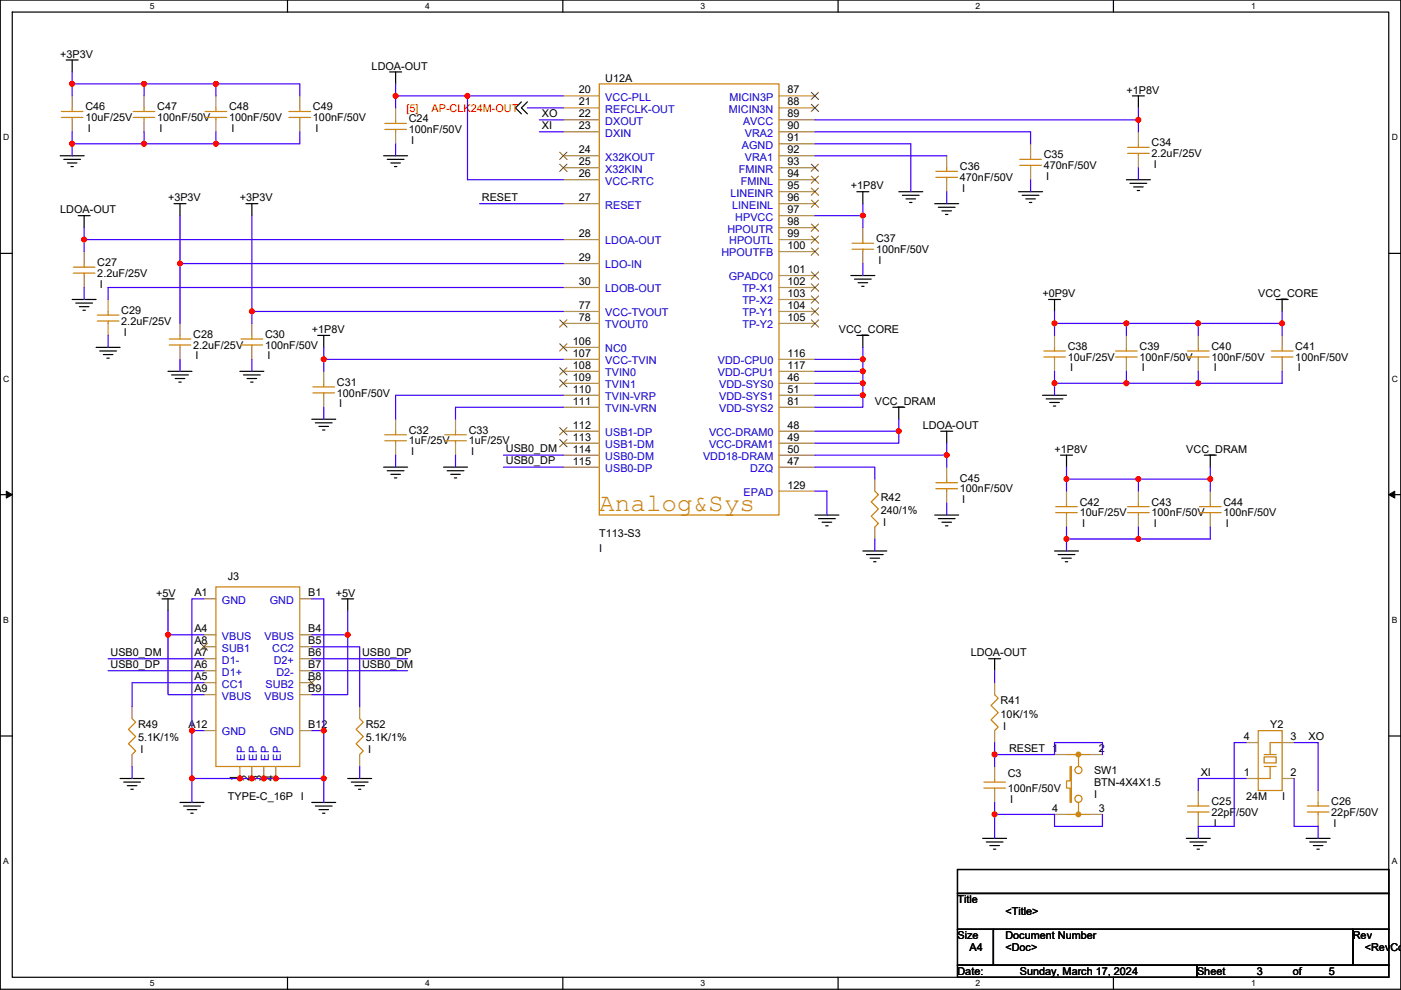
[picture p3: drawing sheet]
<svg xmlns="http://www.w3.org/2000/svg" width="297mm" height="210mm" viewBox="0 0 297 210" stroke-linecap="round" stroke-linejoin="round" font-family="sans-serif">
<path d="M.1 0h296.9v209.8h-296.9zM2.6 2.6h291.8v204.7h-291.8z" fill="none" stroke="#000" stroke-width=".25"/>
<g fill="#fff">
<path d="M31.8 .3h1v2h-1z"/>
<path d="M31.8 207.5h1v2.1h-1z"/>
</g>
<path d="M61 0v2.6M61 207.3v2.5" fill="none" stroke="#000" stroke-width=".25"/>
<g fill="#fff">
<path d="M90.1 .3h1v2h-1z"/>
<path d="M90.1 207.5h1v2.1h-1z"/>
</g>
<path d="M119.3 0v2.6M119.3 207.3v2.5" fill="none" stroke="#000" stroke-width=".25"/>
<g fill="#fff">
<path d="M148.5 .3h1v2h-1z"/>
<path d="M148.5 207.5h1v2.1h-1z"/>
</g>
<path d="M177.7 0v2.6M177.7 207.3v2.5" fill="none" stroke="#000" stroke-width=".25"/>
<g fill="#fff">
<path d="M206.9 .3h1v2h-1z"/>
<path d="M206.9 207.5h1v2.1h-1z"/>
</g>
<path d="M236.1 0v2.6M236.1 207.3v2.5" fill="none" stroke="#000" stroke-width=".25"/>
<g fill="#fff">
<path d="M265.2 .3h1v2h-1z"/>
<path d="M265.2 207.5h1v2.1h-1z"/>
<path d="M.7 28.2h1.3v2h-1.3z"/>
<path d="M295.1 28.2h1.3v2h-1.3z"/>
<path d="M.7 79.3h1.3v2.1h-1.3z"/>
<path d="M295.1 79.3h1.3v2.1h-1.3z"/>
</g>
<path d="M.1 53.7h2.5M294.4 53.7h2.6" fill="none" stroke="#000" stroke-width=".25"/>
<g fill="#fff">
<path d="M.7 130.5h1.2v2h-1.2z"/>
<path d="M295.1 130.5h1.2v2h-1.2z"/>
</g>
<path d="M.1 104.9h2.5M294.4 104.9h2.6" fill="none" stroke="#000" stroke-width=".25"/>
<path d="M1.3 104.2l1.3 .7-1.3 .7zM294.4 104.9l1.3-.7v1.4z" fill="#000" stroke="#000" stroke-width=".21"/>
<g fill="#fff">
<path d="M.7 181.7h1.2v2h-1.2z"/>
<path d="M295.1 181.7h1.2v2h-1.2z"/>
</g>
<g fill="none" stroke="#000" stroke-width=".25">
<path d="M14 12.7h2.6M15.3 12.7v2.6M82.6 15.3h2.6M83.9 15.3v2.5M12.8 33h5M13.5 33.8h3.6M14.3 34.6h2M15 35.3h.6M81.3 33h5.1M82.1 33.8h3.6M82.9 34.6h2M83.6 35.3h.5"/>
<path d="M110.6 21.6l-1.3 1.3 1.3 1.3M111.8 21.6l-1.2 1.3 1.2 1.3M238.8 38.1h5.1M239.6 38.9h3.5M240.1 20.3h2.5M240.3 39.6h2.1M241.4 20.3v2.6M16.6 45.7h2.5M17.8 45.7v2.6M36.9 43.2h2.5M38.2 43.2v2.5M52.1 43.2h2.6"/>
<path d="M53.4 43.2v2.5M180.4 58.4h5.1M181.2 59.2h3.5M181.7 40.7h2.5M181.9 60h2.1M182.9 40.7v2.5M190.6 40.7h5M191.3 41.4h3.6M192.1 42.2h2M192.8 42.9h.6M198.2 43.2h5.1M198.9 44h3.6"/>
<path d="M199.7 44.7h2M200.5 45.5h.5M216 40.7h5M216.7 41.4h3.6M217.5 42.2h2M218.2 42.9h.6M241.1 40.4h.5M15.3 63.5h5.1M16.1 64.3h3.5M16.8 65h2.1M17.6 65.8h.5M20.4 73.7h5.1"/>
<path d="M21.1 74.4h3.6M21.9 75.2h2M22.7 76h.5M35.6 78.8h5.1M36.4 79.5h3.5M50.9 78.8h5M51.6 79.5h3.6M67.4 71.1h2.5M68.6 71.1v2.6M181.7 71.1h2.5M182.7 60.7h.5M182.9 71.1v2.6"/>
<path d="M222.3 63.5h2.6M223.6 63.5v2.6M270.6 63.5h2.5M271.8 63.5v2.6M37.1 80.3h2.1M37.9 81h.5M52.4 80.3h2M53.1 81h.6M66.1 88.9h5.1M66.9 89.7h3.5M67.6 90.4h2.1M68.4 91.2h.5"/>
<path d="M81.3 99.1h5.1M82.1 99.8h3.6M94 99.1h5.1M94.8 99.8h3.6M189.3 86.4h2.5M190.6 86.4v2.5M199.5 91.5h2.5M200.7 91.5v2.5M221 83.8h5.1M221.8 84.6h3.6M222.6 85.4h2M223.3 86.1h.5"/>
<path d="M224.9 96.5h2.5M226.1 96.5v2.6M255.3 96.5h2.6M256.6 96.5v2.6M82.9 100.6h2M83.6 101.4h.5M95.6 100.6h2M96.3 101.4h.5M172.8 109.2h5.1M173.5 110h3.6M174.3 110.8h2M175.1 111.5h.5"/>
<path d="M182.9 116.9h5.1M183.7 117.6h3.6M184.5 118.4h2M185.2 119.1h.5M198.2 109.2h5.1M198.9 110h3.6M199.7 110.8h2M200.5 111.5h.5M223.6 116.9h5.1M224.3 117.6h3.6M225.1 118.4h2M225.9 119.1h.5"/>
<path d="M34.4 127h2.5M35.6 127v2.6M72.5 127h2.5M73.7 127v2.6M209.6 139.7h2.6M210.9 139.7v2.6M.1 156.1h2.5M294.4 156.1h2.6M25.5 165.1h5M26.2 165.9h3.6M27 166.6h2M27.7 167.4h.6"/>
<path d="M38.2 170.2h5M38.9 171h3.6M39.7 171.7h2M40.4 172.5h.6M66.1 170.2h5.1M66.9 171h3.5M67.6 171.7h2.1M68.4 172.5h.5M73.7 165.1h5.1M74.5 165.9h3.5M75.2 166.6h2.1M76 167.4h.5"/>
<path d="M208.3 177.8h5.1M209.1 178.6h3.6M209.9 179.3h2M251.5 177.8h5.1M252.3 178.6h3.5M253 179.3h2.1M276.9 177.8h5.1M277.7 178.6h3.5M278.4 179.3h2.1M203 184.4h91.4v5.1h-91.4zM203 189.5h91.4v7.6h-91.4zM203 197.1h7.6v7.6h-7.6z"/>
<path d="M210.6 180.1h.5M210.6 197.1h76.2v7.6h-76.2zM253.8 180.1h.5M279.2 180.1h.5M286.8 197.1h7.6v7.6h-7.6zM203 204.7h50.8v2.6h-50.8zM253.8 204.7h40.6v2.6h-40.6z"/>
</g>
<g fill="none" stroke="#cc8006" stroke-width=".25">
<path d="M127.1 17.8h38.1v91.4h-38.1zM13 23.6h4.6M13 24.9h4.6M15.3 24.9v.5M15.3 22.9v.7M28.3 23.6h4.5M28.3 24.9h4.5M30.5 24.9v.5M30.5 22.9v.7M43.5 23.6h4.6M43.5 24.9h4.6M45.8 24.9v.5"/>
<path d="M45.8 22.9v.7M61.3 23.6h4.5M61.3 24.9h4.5M63.6 24.9v.5M63.6 22.9v.7M81.6 26.2h4.6M81.6 27.5h4.6M83.9 27.5v.5M83.9 25.4v.8M198.4 36.3h4.6M198.4 37.6h4.6M200.7 37.6v.5"/>
<path d="M200.7 35.6v.7M216.2 33.8h4.6M216.2 35.1h4.6M218.5 35.1v.5M218.5 33v.8M239.1 31.3h4.5M239.1 32.5h4.5M241.4 32.5v.5M241.4 30.5v.8M15.6 56.7h4.5M15.6 57.9h4.5M17.8 57.9v.5"/>
<path d="M17.8 55.9v.8M180.7 51.6h4.5M180.7 52.9h4.5M182.9 52.9v.5M182.9 50.8v.8M20.6 66.8h4.6M20.6 68.1h4.6M22.9 68.1v.5M22.9 66.1v.7M35.9 71.9h4.5M35.9 73.2h4.5M38.2 73.2v.5"/>
<path d="M38.2 71.1v.8M51.1 71.9h4.6M51.1 73.2h4.6M53.4 73.2v.5M53.4 71.1v.8M221.3 74.4h4.6M221.3 75.7h4.6M223.6 75.7v.5M223.6 73.7v.7M236.5 74.4h4.6M236.5 75.7h4.6M238.8 75.7v.5"/>
<path d="M238.8 73.7v.7M251.8 74.4h4.5M251.8 75.7h4.5M254.1 75.7v.5M254.1 73.7v.7M269.6 74.4h4.5M269.6 75.7h4.5M271.8 75.7v.5M271.8 73.7v.7M66.4 82.1h4.5M66.4 83.3h4.5M68.6 83.3v.5"/>
<path d="M68.6 81.3v.8M81.6 92.2h4.6M81.6 93.5h4.6M83.9 93.5v.5M83.9 91.5v.7M94.3 92.2h4.6M94.3 93.5h4.6M96.6 93.5v.5M96.6 91.5v.7M185.5 104.2l.7 .7-1.5 1.5 1.5 1.6-1.5 1.5 1.5 1.5-.7 .8M198.4 102.4h4.6M198.4 103.7h4.6"/>
<path d="M200.7 103.7v.5M200.7 101.6v.8M223.8 107.5h4.6M223.8 108.7h4.6M226.1 108.7v.5M226.1 106.7v.8M239.1 107.5h4.5M239.1 108.7h4.5M241.4 108.7v.5M241.4 106.7v.8M254.3 107.5h4.6M254.3 108.7h4.6"/>
<path d="M256.6 108.7v.5M256.6 106.7v.8M45.8 124.5h17.8v38.1h-17.8zM28 152.4l.8 .8-1.6 1.5 1.6 1.5-1.6 1.6 1.6 1.5-.8 .7M76.3 152.4l.7 .8-1.5 1.5 1.5 1.5-1.5 1.6 1.5 1.5-.7 .7M210.9 147.3l.7 .8-1.5 1.5 1.5 1.6-1.5 1.5 1.5 1.5-.7 .8M266.8 155h5v12.7h-5zM271.8 157.5h-2.5v2.5M208.6 165.9h4.6M208.6 167.2h4.6M210.9 167.2v.5M210.9 165.1v.8"/>
<path d="M226.1 160h5.1M226.1 172.7h5.1M226.9 162.6h.2v7.6h-.2v-3h-.8v-1.6h.8zM228.7 160v2.6M228.7 170.2v2.5M251.8 171h4.5M251.8 172.2h4.5M254.1 172.2v.5M254.1 170.2v.8M268 160.5h2.6v1.3h-2.6zM268 160h2.6M268 162.6h2.6"/>
<path d="M269.3 162.6v2.5h-2.5M277.2 171h4.5M277.2 172.2h4.5M279.5 172.2v.5M279.5 170.2v.8"/>
<circle cx="228.6" cy="169.4" r=".76"/>
<circle cx="228.6" cy="163.3" r=".76"/>
</g>
<g fill="none" stroke="#a84" stroke-width=".25">
<path d="M15.3 25.4v2.6M15.3 20.3v2.6M30.5 25.4v2.6M30.5 20.3v2.6M45.8 25.4v2.6M45.8 20.3v2.6M63.6 25.4v2.6M63.6 20.3v2.6M83.9 28v2.5M83.9 22.9v2.5M119.4 20.3h7.7M119.4 22.9h7.7"/>
<path d="M119.4 25.4h7.7M119.4 28h7.7M119.4 33h7.7M119.4 35.6h7.7M119.4 38.1h7.7M165.2 20.3h7.6M165.2 22.9h7.6M165.2 25.4h7.6M165.2 28h7.6M165.2 30.5h7.6M165.2 33h7.6M165.2 35.6h7.6"/>
<path d="M165.2 38.1h7.6M200.7 38.1v2.6M200.7 33v2.6M218.5 35.6v2.5M218.5 30.5v2.5M241.4 33v2.6M241.4 28v2.5M17.8 58.4v2.6M17.8 53.4v2.5M119.4 43.2h7.7M119.4 50.8h7.7M119.4 55.9h7.7"/>
<path d="M165.2 40.7h7.6M165.2 43.2h7.6M165.2 45.7h7.6M165.2 48.3h7.6M165.2 50.8h7.6M165.2 53.4h7.6M165.2 58.4h7.6M182.9 53.4v2.5M182.9 48.3v2.5M22.9 68.6v2.5M22.9 63.5v2.6M38.2 73.7v2.5"/>
<path d="M38.2 68.6v2.5M53.4 73.7v2.5M53.4 68.6v2.5M68.6 78.8v2.5M119.4 61h7.7M119.4 66.1h7.7M119.4 68.6h7.7M119.4 73.7h7.7M119.4 76.2h7.7M119.4 78.8h7.7M165.2 61h7.6M165.2 63.5h7.6"/>
<path d="M165.2 66.1h7.6M165.2 68.6h7.6M165.2 76.2h7.6M165.2 78.8h7.6M223.6 76.2v2.6M223.6 71.1v2.6M238.8 76.2v2.6M238.8 71.1v2.6M254.1 76.2v2.6M254.1 71.1v2.6M271.8 76.2v2.6M271.8 71.1v2.6"/>
<path d="M68.6 83.8v2.6M83.9 94v2.5M83.9 88.9v2.6M96.6 94v2.5M96.6 88.9v2.6M119.4 81.3h7.7M119.4 83.8h7.7M119.4 86.4h7.7M119.4 91.5h7.7M119.4 94h7.7M119.4 96.5h7.7M119.4 99.1h7.7"/>
<path d="M165.2 81.3h7.6M165.2 83.8h7.6M165.2 86.4h7.6M165.2 91.5h7.6M165.2 94h7.6M165.2 96.5h7.6M165.2 99.1h7.6M200.7 99.1v2.5M165.2 104.2h7.6M185.5 101.6v2.6M185.5 111.8v2.5M200.7 104.2v2.5"/>
<path d="M226.1 109.2v2.6M226.1 104.2v2.5M241.4 109.2v2.6M241.4 104.2v2.5M256.6 109.2v2.6M256.6 104.2v2.5M43.2 127h2.6M43.2 134.6h2.6M43.2 139.7h2.6M43.2 137.2h2.6M63.6 137.2h2.5M63.6 139.7h2.5"/>
<path d="M63.6 134.6h2.5M63.6 127h2.5M28 149.9v2.5M43.2 144.8h2.6M43.2 142.3h2.6M43.2 147.3h2.6M43.2 155h2.6M63.6 155h2.5M63.6 147.3h2.5M63.6 142.3h2.5M63.6 144.8h2.5M76.3 149.9v2.5"/>
<path d="M210.9 144.8v2.5M210.9 155v2.5M264.2 157.5h2.6M271.8 157.5h2.6M28 160v2.6M50.9 162.6v2.5M53.4 162.6v2.5M55.9 162.6v2.5M58.5 162.6v2.5M76.3 160v2.6M210.9 167.7v2.5M210.9 162.6v2.5"/>
<path d="M223.6 160h2.5M223.6 172.7h2.5M231.2 160h2.5M231.2 172.7h2.5M254.1 172.7v2.6M254.1 167.7v2.5M264.2 165.1h2.6M271.8 165.1h2.6M279.5 172.7v2.6M279.5 167.7v2.5"/>
</g>
<g fill="#cc8006" stroke="#cc8006" stroke-width=".25">
<circle cx="228.6" cy="172.7" r=".5"/>
<circle cx="228.6" cy="160" r=".5"/>
</g>
<g fill="none" stroke="#804000" stroke-width=".21">
<path d="M172 19.6l1.6 1.5M173.5 19.6l-1.5 1.5M118.7 32.3l1.5 1.5M118.7 34.8l1.5 1.6M120.2 32.3l-1.5 1.5M120.2 34.8l-1.5 1.6M172 22.1l1.6 1.6M172 34.8l1.6 1.6M172 37.4l1.6 1.5M172 39.9l1.6 1.5M173.5 22.1l-1.5 1.6M173.5 34.8l-1.5 1.6"/>
<path d="M173.5 37.4l-1.5 1.5M173.5 39.9l-1.5 1.5M172 42.4l1.6 1.6M172 47.5l1.6 1.6M172 50.1l1.6 1.5M172 52.6l1.6 1.5M172 57.7l1.6 1.5M173.5 42.4l-1.5 1.6M173.5 47.5l-1.5 1.6M173.5 50.1l-1.5 1.5M173.5 52.6l-1.5 1.5M173.5 57.7l-1.5 1.5"/>
<path d="M118.7 67.8l1.5 1.6M118.7 72.9l1.5 1.6M118.7 78l1.5 1.5M120.2 67.8l-1.5 1.6M120.2 72.9l-1.5 1.6M120.2 78l-1.5 1.5M172 60.2l1.6 1.6M172 62.8l1.6 1.5M172 65.3l1.6 1.5M172 67.8l1.6 1.6M173.5 60.2l-1.5 1.6M173.5 62.8l-1.5 1.5"/>
<path d="M173.5 65.3l-1.5 1.5M173.5 67.8l-1.5 1.6M118.7 80.5l1.5 1.6M118.7 90.7l1.5 1.5M118.7 93.2l1.5 1.6M120.2 80.5l-1.5 1.6M120.2 90.7l-1.5 1.5M120.2 93.2l-1.5 1.6M42.5 136.4l1.5 1.6M44 136.4l-1.5 1.6M65.3 144l1.6 1.6M66.9 144l-1.6 1.6"/>
</g>
<g fill="none" stroke="#4200ff" stroke-width=".25">
<path d="M15.3 15.3v2.5h15.2M15.3 17.8v2.5M45.8 17.8h-15.3v2.5M83.9 17.8v2.5M15.3 30.5h15.2M15.3 30.5v2.5M15.3 28v2.5M30.5 30.5h15.3M30.5 28v2.5M45.8 28v2.5M63.6 28v2.5h-17.8M63.6 20.3v-2.5h-17.8v2.5"/>
<path d="M83.9 20.3v2.6M83.9 30.5v2.5M83.9 20.3h15.2M99.1 20.3v17.8h20.3M99.1 20.3h20.3M111.8 22.9h7.6M114.4 25.4h5M114.4 28h5M172.8 25.4h68.6M172.8 33h27.9M172.8 28h45.7v2.5M172.8 30.5h20.3v10.2"/>
<path d="M218.5 38.1v2.6M241.4 22.9v5.1M241.4 35.6v2.5M17.8 48.3v2.5M17.8 50.8v2.6M17.8 50.8h101.6M38.2 55.9h81.2M38.2 45.7v10.2M38.2 55.9v12.7M53.4 45.7v20.4M101.7 43.2h17.7M182.9 45.7v2.6"/>
<path d="M182.9 55.9v2.5M182.9 43.2v2.5h-10.1M200.7 40.7v2.5M17.8 61v2.5M22.9 71.1v2.6M38.2 76.2v2.6M53.4 66.1v2.5M53.4 76.2v2.6M53.4 66.1h66M68.6 73.7v2.5M68.6 76.2v2.6M68.6 76.2h50.8"/>
<path d="M119.4 61h-96.5v2.5M172.8 76.2h10.1M172.8 78.8h10.1M182.9 73.7v2.5M182.9 76.2v2.6M182.9 78.8v2.5h-10.1M223.6 66.1v2.5M223.6 68.6v2.5M223.6 78.8v2.5M223.6 68.6h15.2M238.8 68.6v2.5M238.8 78.8v2.5"/>
<path d="M238.8 68.6h15.3M254.1 68.6v2.5M254.1 78.8v2.5M254.1 68.6h17.7M271.8 66.1v2.5M271.8 68.6v2.5M271.8 78.8v2.5h-17.7M68.6 86.4v2.5M83.9 96.5v2.6M96.6 96.5v2.6M106.7 96.5h12.7M106.7 99.1h12.7"/>
<path d="M119.4 83.8h-35.5v5.1M119.4 86.4h-22.8v2.5M172.8 83.8h10.1M172.8 91.5h17.8M172.8 99.1h12.7v2.5M172.8 96.5h27.9M182.9 81.3v2.5M182.9 83.8v2.6h-10.1M190.6 88.9v2.6M190.6 91.5v2.5h-17.8M200.7 96.5v2.6M200.7 94v2.5"/>
<path d="M223.6 81.3v2.5M223.6 81.3h15.2M226.1 99.1v2.5M238.8 81.3h15.3M256.6 99.1v2.5M172.8 104.2h2.5v5M185.5 114.3v2.6M200.7 106.7v2.5M226.1 114.3v2.6M226.1 111.8v2.5M226.1 101.6h15.3M226.1 101.6v2.6"/>
<path d="M226.1 114.3h15.3M241.4 111.8v2.5M241.4 101.6v2.6M241.4 101.6h15.2M256.6 111.8v2.5h-15.2M256.6 101.6v2.6M22.9 139.7h20.3M35.6 134.6h7.6M35.6 134.6v12.7h7.6M35.6 129.6v5M43.2 127h-2.5v28M66.1 139.7h20.3"/>
<path d="M66.1 127h2.5v28M66.1 137.2h10.2v12.7M73.7 129.6v5h-7.6M73.7 134.6v12.7h-7.6M22.9 142.3h20.3M43.2 144.8h-15.2v5.1M43.2 155h-2.5v10.1M66.1 142.3h20.3M66.1 155h2.5v10.1M210.9 142.3v2.5M210.9 157.5v2.5M264.2 157.5h-2.5v17.8h-7.6v2.5"/>
<path d="M274.4 157.5h5.1v10.2M28 162.6v2.5M40.7 165.1v5.1M40.7 165.1h27.9M68.6 165.1v5.1M76.3 162.6v2.5M210.9 160v2.6M210.9 160h12.7v-2.5h10.1v2.5M210.9 170.2v2.5M210.9 172.7v5.1M233.7 172.7v2.6h-10.1v-2.6h-12.7M264.2 165.1h-10.1v2.6"/>
<path d="M274.4 165.1v10.2h5.1v2.5"/>
</g>
<g fill="#f00" stroke="#f00" stroke-width=".25">
<circle cx="83.9" cy="20.3" r=".5"/>
<circle cx="99.1" cy="20.3" r=".5"/>
<circle cx="17.8" cy="50.8" r=".5"/>
<circle cx="38.1" cy="55.9" r=".5"/>
<circle cx="210.9" cy="160" r=".5"/>
<circle cx="210.9" cy="172.7" r=".5"/>
<circle cx="53.4" cy="66" r=".5"/>
<circle cx="68.6" cy="76.2" r=".5"/>
<circle cx="241.3" cy="25.4" r=".5"/>
<circle cx="182.9" cy="45.7" r=".5"/>
<circle cx="182.9" cy="76.2" r=".5"/>
<circle cx="182.9" cy="81.3" r=".5"/>
<circle cx="182.9" cy="78.7" r=".5"/>
<circle cx="182.9" cy="83.8" r=".5"/>
<circle cx="241.3" cy="114.3" r=".5"/>
<circle cx="226.1" cy="114.3" r=".5"/>
<circle cx="241.3" cy="101.6" r=".5"/>
<circle cx="226.1" cy="101.6" r=".5"/>
<circle cx="256.6" cy="101.6" r=".5"/>
<circle cx="190.5" cy="91.4" r=".5"/>
<circle cx="200.7" cy="96.5" r=".5"/>
<circle cx="238.8" cy="68.6" r=".5"/>
<circle cx="223.6" cy="68.6" r=".5"/>
<circle cx="271.8" cy="68.6" r=".5"/>
<circle cx="254" cy="68.6" r=".5"/>
<circle cx="254" cy="81.3" r=".5"/>
<circle cx="238.8" cy="81.3" r=".5"/>
<circle cx="223.6" cy="81.3" r=".5"/>
<circle cx="15.3" cy="30.5" r=".5"/>
<circle cx="30.5" cy="30.5" r=".5"/>
<circle cx="45.8" cy="30.5" r=".5"/>
<circle cx="15.3" cy="17.8" r=".5"/>
<circle cx="30.5" cy="17.8" r=".5"/>
<circle cx="45.8" cy="17.8" r=".5"/>
<circle cx="40.7" cy="154.9" r=".5"/>
<circle cx="40.7" cy="165.1" r=".5"/>
<circle cx="68.6" cy="154.9" r=".5"/>
<circle cx="68.6" cy="165.1" r=".5"/>
<circle cx="73.7" cy="134.6" r=".5"/>
<circle cx="35.6" cy="134.6" r=".5"/>
<circle cx="50.8" cy="165.1" r=".5"/>
<circle cx="53.4" cy="165.1" r=".5"/>
<circle cx="55.9" cy="165.1" r=".5"/>
<circle cx="58.5" cy="165.1" r=".5"/>
</g>
<text font-size="5.3" fill="#cc8006" x="127.1" y="108.4">Analog&amp;Sys</text>
<g font-size="2.3">
<text x="12.8" y="12.2">+3P3V</text>
<text x="78.8" y="14.8">LDOA-OUT</text>
<text x="128.3" y="17.3">U12A</text>
<text x="18.1" y="23.4">C46</text>
<text x="33.3" y="23.4">C47</text>
<text x="48.6" y="23.4">C48</text>
<text x="66.4" y="23.4">C49</text>
<text x="122.7" y="19.8">20</text>
<text x="122.7" y="22.4">21</text>
<text x="166.9" y="19.8">87</text>
<text x="166.9" y="22.4">88</text>
<text x="238.8" y="19.9">+1P8V</text>
<text x="18.1" y="25.7">10uF/25V</text>
<text x="18.6" y="28">I</text>
<text x="33.3" y="25.7">100nF/50V</text>
<text x="33.8" y="28">I</text>
<text x="48.6" y="25.7">100nF/50V</text>
<text x="49.1" y="28">I</text>
<text x="66.4" y="25.7">100nF/50V</text>
<text x="66.9" y="28">I</text>
<text x="86.7" y="26">C24</text>
<text x="86.7" y="28.2">100nF/50V</text>
<text x="114.9" y="24.9">XO</text>
<text x="114.9" y="27.5">XI</text>
<text x="122.7" y="24.9">22</text>
<text x="122.7" y="27.4">23</text>
<text x="166.9" y="27.4">90</text>
<text x="166.9" y="30">91</text>
<text x="166.9" y="24.9">89</text>
<text x="87.2" y="30.5">I</text>
<text x="122.7" y="32.5">24</text>
<text x="122.7" y="35.1">25</text>
<text x="166.9" y="32.5">92</text>
<text x="166.9" y="35.1">93</text>
<text x="221.3" y="33.6">C35</text>
<text x="221.3" y="35.9">470nF/50V</text>
<text x="244.2" y="31">C34</text>
<text x="244.2" y="33.3">2.2uF/25V</text>
<text x="244.7" y="35.6">I</text>
<text x="122.7" y="37.6">26</text>
<text x="166.9" y="37.6">94</text>
<text x="166.9" y="40.1">95</text>
<text x="180.4" y="40.2">+1P8V</text>
<text x="203.5" y="36.1">C36</text>
<text x="203.5" y="38.4">470nF/50V</text>
<text x="204" y="40.7">I</text>
<text x="221.8" y="38.1">I</text>
<text x="12.8" y="45.3">LDOA-OUT</text>
<text x="35.6" y="42.7">+3P3V</text>
<text x="50.9" y="42.7">+3P3V</text>
<text x="102.2" y="42.7">RESET</text>
<text x="122.7" y="42.7">27</text>
<text x="166.9" y="47.8">98</text>
<text x="166.9" y="42.7">96</text>
<text x="166.9" y="45.2">97</text>
<text x="122.7" y="50.3">28</text>
<text x="166.9" y="50.3">99</text>
<text x="166.9" y="52.8">100</text>
<text x="185.7" y="51.4">C37</text>
<text x="185.7" y="53.6">100nF/50V</text>
<text x="20.6" y="56.4">C27</text>
<text x="20.6" y="58.7">2.2uF/25V</text>
<text x="122.7" y="55.4">29</text>
<text x="166.9" y="57.9">101</text>
<text x="186.2" y="55.9">I</text>
<text x="21.1" y="61">I</text>
<text x="122.7" y="60.5">30</text>
<text x="122.7" y="65.5">77</text>
<text x="166.9" y="65.5">104</text>
<text x="166.9" y="60.5">102</text>
<text x="166.9" y="63">103</text>
<text x="221" y="63">+0P9V</text>
<text x="266.8" y="63">VCC_CORE</text>
<text x="25.7" y="66.6">C29</text>
<text x="25.7" y="68.9">2.2uF/25V</text>
<text x="26.2" y="71.2">I</text>
<text x="41" y="71.7">C28</text>
<text x="56.2" y="71.7">C30</text>
<text x="66.1" y="70.7">+1P8V</text>
<text x="122.7" y="68.1">78</text>
<text x="166.9" y="68.1">105</text>
<text x="177.9" y="70.7">VCC_CORE</text>
<text x="41" y="74">2.2uF/25V</text>
<text x="41.5" y="76.2">I</text>
<text x="56.2" y="74">100nF/50V</text>
<text x="56.7" y="76.2">I</text>
<text x="121.5" y="73.2">106</text>
<text x="121.5" y="75.7">107</text>
<text x="166.9" y="75.7">116</text>
<text x="226.4" y="74.2">C38</text>
<text x="226.4" y="76.5">10uF/25V</text>
<text x="241.6" y="74.2">C39</text>
<text x="241.6" y="76.5">100nF/50V</text>
<text x="256.9" y="74.2">C40</text>
<text x="256.9" y="76.5">100nF/50V</text>
<text x="274.6" y="74.2">C41</text>
<text x="274.6" y="76.5">100nF/50V</text>
<text x="71.4" y="81.8">C31</text>
<text x="121.5" y="78.2">108</text>
<text x="121.5" y="80.8">109</text>
<text x="121.5" y="83.3">110</text>
<text x="166.9" y="80.8">46</text>
<text x="166.9" y="83.3">51</text>
<text x="166.9" y="78.2">117</text>
<text x="226.9" y="78.8">I</text>
<text x="242.1" y="78.8">I</text>
<text x="257.4" y="78.8">I</text>
<text x="275.1" y="78.8">I</text>
<text x="71.4" y="84.1">100nF/50V</text>
<text x="71.9" y="86.4">I</text>
<text x="121.5" y="85.9">111</text>
<text x="166.9" y="85.9">81</text>
<text x="185.5" y="85.9">VCC_DRAM</text>
<text x="86.7" y="92">C32</text>
<text x="86.7" y="94.3">1uF/25V</text>
<text x="99.4" y="92">C33</text>
<text x="99.4" y="94.3">1uF/25V</text>
<text x="107.2" y="95.9">USB0_DM</text>
<text x="121.5" y="90.9">112</text>
<text x="121.5" y="93.5">113</text>
<text x="166.9" y="90.9">48</text>
<text x="166.9" y="93.5">49</text>
<text x="195.6" y="91">LDOA-OUT</text>
<text x="87.2" y="96.6">I</text>
<text x="99.9" y="96.6">I</text>
<text x="107.2" y="98.5">USB0_DP</text>
<text x="121.5" y="96">114</text>
<text x="121.5" y="98.6">115</text>
<text x="166.9" y="98.6">47</text>
<text x="166.9" y="96">50</text>
<text x="223.6" y="96.1">+1P8V</text>
<text x="251.5" y="96.1">VCC_DRAM</text>
<text x="166.9" y="103.6">129</text>
<text x="186.8" y="106.2">R42</text>
<text x="203.5" y="102.2">C45</text>
<text x="203.5" y="104.4">100nF/50V</text>
<text x="204" y="106.7">I</text>
<text x="228.9" y="107.2">C42</text>
<text x="244.2" y="107.2">C43</text>
<text x="259.4" y="107.2">C44</text>
<text x="127.1" y="113.8">T113-S3</text>
<text x="186.8" y="109">240/1%</text>
<text x="187.3" y="111.5">I</text>
<text x="228.9" y="109.5">10uF/25V</text>
<text x="229.4" y="111.8">I</text>
<text x="244.2" y="109.5">100nF/50V</text>
<text x="244.7" y="111.8">I</text>
<text x="259.4" y="109.5">100nF/50V</text>
<text x="259.9" y="111.8">I</text>
<text x="127.1" y="117.1">I</text>
<text x="48.3" y="123">J3</text>
<text x="33.1" y="126.5">+5V</text>
<text x="41.2" y="126.5">A1</text>
<text x="65.3" y="126.5">B1</text>
<text x="71.2" y="126.5">+5V</text>
<text x="41.2" y="134.1">A4</text>
<text x="41.2" y="136.7">A8</text>
<text x="65.3" y="136.7">B5</text>
<text x="65.3" y="134.1">B4</text>
<text x="23.4" y="139.1">USB0_DM</text>
<text x="23.4" y="141.6">USB0_DP</text>
<text x="41.2" y="141.7">A6</text>
<text x="41.2" y="139.2">A7</text>
<text x="65.3" y="139.2">B6</text>
<text x="65.3" y="141.7">B7</text>
<text x="76.8" y="141.6">USB0_DM</text>
<text x="76.8" y="139.1">USB0_DP</text>
<text x="205.8" y="139.2">LDOA-OUT</text>
<text x="41.2" y="144.3">A5</text>
<text x="41.2" y="146.8">A9</text>
<text x="65.3" y="144.3">B8</text>
<text x="65.3" y="146.8">B9</text>
<text x="212.2" y="149.4">R41</text>
<text x="29.3" y="154.5">R49</text>
<text x="39.9" y="154.4">A12</text>
<text x="65.3" y="154.4">B12</text>
<text x="77.5" y="154.5">R52</text>
<text x="212.2" y="152.2">10K/1%</text>
<text x="212.7" y="154.7">I</text>
<text x="269.3" y="154.5">Y2</text>
<text x="29.3" y="157.3">5.1K/1%</text>
<text x="29.8" y="159.8">I</text>
<text x="77.5" y="157.3">5.1K/1%</text>
<text x="78" y="159.8">I</text>
<text x="213.9" y="159.5">RESET 1</text>
<text x="233" y="159.5">2</text>
<text x="263.7" y="157">4</text>
<text x="273.6" y="157">3</text>
<text x="277.4" y="157">XO</text>
<text x="50.3" y="165.7" transform="rotate(-90 50.3 165.7)">1</text>
<text x="52.9" y="165.7" transform="rotate(-90 52.9 165.7)">2</text>
<text x="55.4" y="165.7" transform="rotate(-90 55.4 165.7)">3</text>
<text x="58" y="165.7" transform="rotate(-90 58 165.7)">4</text>
<text x="213.7" y="164.9">C3</text>
<text x="213.7" y="167.9">100nF/50V</text>
<text x="232" y="164.1">SW1</text>
<text x="232" y="166.7">BTN-4X4X1.5</text>
<text x="254.6" y="164.6">XI</text>
<text x="263.7" y="164.6">1</text>
<text x="273.6" y="164.6">2</text>
<text x="48.3" y="169.7">TYPE-C_16P</text>
<text x="63.8" y="169.7">I</text>
<text x="214.2" y="170.2">I</text>
<text x="223.1" y="172.2">4</text>
<text x="232" y="169.2">I</text>
<text x="233" y="172.2">3</text>
<text x="256.9" y="170.7">C25</text>
<text x="256.9" y="173">22pF/50V</text>
<text x="264.2" y="169.7">24M</text>
<text x="271.8" y="169.7">I</text>
<text x="282.3" y="170.7">C26</text>
<text x="282.3" y="173">22pF/50V</text>
<text x="257.4" y="175.3">I</text>
<text x="282.8" y="175.3">I</text>
<text x="203" y="191.6">Title</text>
<text x="213.2" y="194.1">&lt;Title&gt;</text>
<text x="203" y="199.2">Size</text>
<text x="205.5" y="201.7">A4</text>
<text x="213.2" y="199.2">Document Number</text>
<text x="213.2" y="201.7">&lt;Doc&gt;</text>
<text x="286.8" y="199.2">Rev</text>
<text x="289.4" y="201.7">&lt;RevCo</text>
<text x="203" y="206.8">Date:</text>
<text x="216.2" y="206.8">Sunday, March 17, 2024</text>
<text x="253.8" y="206.8">Sheet</text>
<text x="266.5" y="206.8">3</text>
<text x="274.1" y="206.8">of</text>
<text x="281.7" y="206.8">5</text>
</g>
<g font-size="2.3" fill="#f00">
<text x="86.2" y="23.7">[5]</text>
<text x="91.5" y="23.7">AP-CLK24M-OUT</text>
</g>
<g font-size="2.3" fill="#00c">
<text x="128.3" y="21.4">VCC-PLL</text>
<text x="128.3" y="23.9">REFCLK-OUT</text>
<text x="154.5" y="23.9">MICIN3N</text>
<text x="154.6" y="21.4">MICIN3P</text>
<text x="128.3" y="26.5">DXOUT</text>
<text x="128.3" y="29">DXIN</text>
<text x="157.5" y="26.5">AVCC</text>
<text x="157.9" y="29">VRA2</text>
<text x="128.3" y="34.1">X32KOUT</text>
<text x="157.3" y="31.5">AGND</text>
<text x="157.9" y="34.1">VRA1</text>
<text x="128.3" y="36.6">X32KIN</text>
<text x="128.3" y="39.2">VCC-RTC</text>
<text x="154.9" y="41.7">LINEINR</text>
<text x="156.7" y="36.6">FMINR</text>
<text x="157.1" y="39.2">FMINL</text>
<text x="128.3" y="44.2">RESET</text>
<text x="155.3" y="44.2">LINEINL</text>
<text x="155.9" y="46.8">HPVCC</text>
<text x="128.3" y="51.9">LDOA-OUT</text>
<text x="154.2" y="49.3">HPOUTR</text>
<text x="154.6" y="51.9">HPOUTL</text>
<text x="128.3" y="56.9">LDO-IN</text>
<text x="152.9" y="54.4">HPOUTFB</text>
<text x="154.5" y="59.5">GPADC0</text>
<text x="128.3" y="62">LDOB-OUT</text>
<text x="157.4" y="62">TP-X1</text>
<text x="157.4" y="64.6">TP-X2</text>
<text x="128.3" y="67.1">VCC-TVOUT</text>
<text x="128.3" y="69.6">TVOUT0</text>
<text x="157.4" y="67.1">TP-Y1</text>
<text x="157.4" y="69.6">TP-Y2</text>
<text x="128.3" y="74.7">NC0</text>
<text x="128.3" y="77.3">VCC-TVIN</text>
<text x="152.2" y="77.3">VDD-CPU0</text>
<text x="128.3" y="79.8">TVIN0</text>
<text x="128.3" y="82.3">TVIN1</text>
<text x="152.2" y="79.8">VDD-CPU1</text>
<text x="152.5" y="82.3">VDD-SYS0</text>
<text x="128.3" y="84.9">TVIN-VRP</text>
<text x="128.3" y="87.4">TVIN-VRN</text>
<text x="152.5" y="84.9">VDD-SYS1</text>
<text x="152.5" y="87.4">VDD-SYS2</text>
<text x="128.3" y="92.5">USB1-DP</text>
<text x="128.3" y="95">USB1-DM</text>
<text x="150.3" y="92.5">VCC-DRAM0</text>
<text x="150.3" y="95">VCC-DRAM1</text>
<text x="128.3" y="97.6">USB0-DM</text>
<text x="128.3" y="100.1">USB0-DP</text>
<text x="149.1" y="97.6">VDD18-DRAM</text>
<text x="159.1" y="100.1">DZQ</text>
<text x="157.7" y="105.2">EPAD</text>
<text x="47.1" y="128.1">GND</text>
<text x="57.2" y="128.1">GND</text>
<text x="47.1" y="135.7">VBUS</text>
<text x="56.1" y="135.7">VBUS</text>
<text x="47.1" y="143.3">D1+</text>
<text x="47.1" y="140.8">D1-</text>
<text x="47.1" y="138.2">SUB1</text>
<text x="57.7" y="138.2">CC2</text>
<text x="58" y="140.8">D2+</text>
<text x="58.6" y="143.3">D2-</text>
<text x="47.1" y="145.8">CC1</text>
<text x="47.1" y="148.4">VBUS</text>
<text x="56.1" y="148.4">VBUS</text>
<text x="56.3" y="145.8">SUB2</text>
<text x="47.1" y="156">GND</text>
<text x="57.2" y="156">GND</text>
<text x="51.9" y="161.3" transform="rotate(-90 51.9 161.3)">EP</text>
<text x="54.5" y="161.3" transform="rotate(-90 54.5 161.3)">EP</text>
<text x="57" y="161.3" transform="rotate(-90 57 161.3)">EP</text>
<text x="59.5" y="161.3" transform="rotate(-90 59.5 161.3)">EP</text>
</g>
<g font-size="1.8">
<text x="31.8" y="1.9">5</text>
<text x="90.1" y="1.9">4</text>
<text x="148.5" y="1.9">3</text>
<text x="206.9" y="1.9">2</text>
<text x="265.2" y="1.9">1</text>
<text x=".7" y="29.8">D</text>
<text x="295.1" y="29.8">D</text>
<text x=".7" y="81">C</text>
<text x="295.1" y="81">C</text>
<text x=".7" y="132.1">B</text>
<text x="295.1" y="132.1">B</text>
<text x=".7" y="183.3">A</text>
<text x="295.1" y="183.3">A</text>
<text x="31.8" y="209.2">5</text>
<text x="90.1" y="209.2">4</text>
<text x="148.5" y="209.2">3</text>
<text x="206.9" y="209.2">2</text>
<text x="265.2" y="209.2">1</text>
</g>
</svg>
